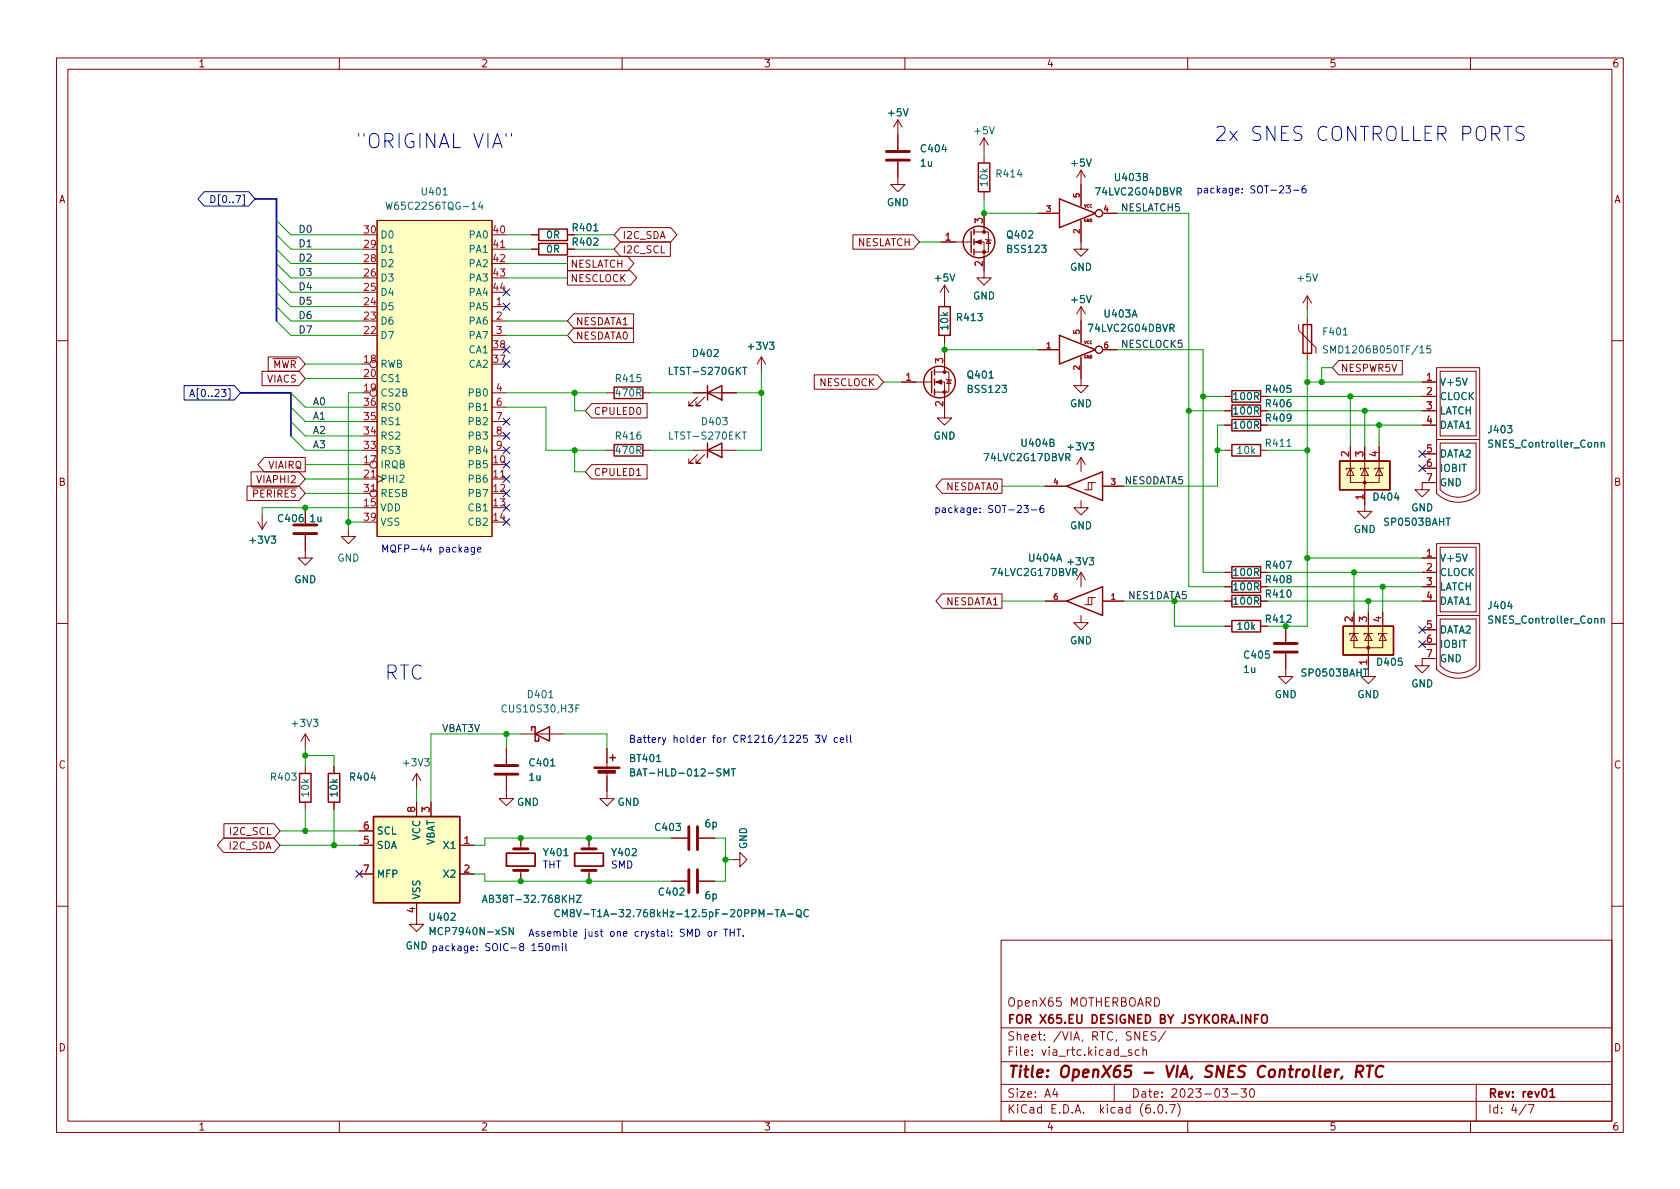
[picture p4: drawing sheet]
<svg xmlns="http://www.w3.org/2000/svg" width="297mm" height="210mm" viewBox="0 0 297 210" stroke-linecap="round" stroke-linejoin="round" font-family="sans-serif">
<g fill="none" stroke="#840000" stroke-width=".18">
<path d="M10 10.2h277v190.1h-277zM12 12.2h273v186.1h-273zM60 10.2v2M110 10.2v2M160 10.2v2M210 10.2v2M260 10.2v2M66.7 39h20.3v55.9h-20.3zM158.7 28.6v4h1.3l-1.3 1.3-1.2-1.3h1.2M158.7 21.2l-.7 1.3M158.7 21.2v5.3M158.7 21.2l.8 1.3"/>
<path d="M174 24.4v2.5M174 27.6v1.2M174 33.9v1.3M174 37.7v3.3M174 24.4l-.8 1.2M174 24.4l.8 1.2M183.5 37.7h3.8M191.1 39v5.1h1.3l-1.3 1.2-1.2-1.2h1.2M191.1 30.1v6.3M191.1 30.1l-.7 1.3M191.1 30.1l.8 1.3M194.9 37.7h2.6"/>
<path d="M87 44.1h2.5M87 54.2h2.5M87 56.8h2.5M87 59.3h2.5M94 44.1h1.2M94 41.5h1.2M100.3 45.3h10.7l1.1 1.3-1.1 1.3h-10.7zM100.3 47.9h11.2l1.1 1.2-1.1 1.3h-11.2zM100.3 44.1h1.3M100.3 41.5h1.3M101.4 58h10.6v2.6h-10.6l-1.1-1.3zM101.4 55.5h10.6v2.5h-10.6l-1.1-1.2z"/>
<path d="M109.7 42.8h8.8v2.5h-8.8l-1.1-1.2zM109.7 40.3h8.9l1.1 1.2-1.1 1.3h-8.9l-1.1-1.3zM150.8 41.5h10.6l1.2 1.3-1.2 1.3h-10.6zM166.4 42.8h5.3M167 50.4v3.8M167 59.3v1.3M167 50.4l-.8 1.3M167 50.4l.8 1.3M172.2 42.8h1.8v6.3h1.3l-1.3 1.3-1.3-1.3h1.3M172.2 41h2.6v3.6h-2.6M174.2 42.3l.2 .1h.7l.2 .1M174.8 42.4l.3 .6h-.7z"/>
<path d="M191.1 54.2v6.4M191.1 54.2l-.7 1.3M191.1 54.2l.8 1.3M229.6 57.4v1l3.1 3.1v1M231.1 52.3l-.7 1.3M231.1 52.3v2.6M231.1 56.1v7.6M231.1 52.3l.8 1.3M10 60.2h2M46.3 65.7h6.6l1.1 1.2-1.1 1.3h-6.6zM47.4 63.1h5.5l1.1 1.3-1.1 1.3h-5.5zM87 69.5h2.5"/>
<path d="M87 79.6h2.5M87 72h2.5M87 74.5h2.5M87 77.1h2.5M104.6 71.4h9.8v2.5h-9.8l-1.1-1.3zM107.3 69.5h1.3M107.3 79.6h1.3M113.7 69.5h1.2M113.7 79.6h1.2M122.6 69.5h7.6M122.6 79.6h7.6M123.3 70.2l-1.5 1.5h.8h-.8v-.7"/>
<path d="M124.6 70.2l-1.5 1.5h.7h-.7v-.7M134.6 63.1l-.7 1.3M134.6 63.1v2.6M134.6 63.1l.8 1.3M144 66.3h11.1l1.1 1.3-1.1 1.2h-11.1zM159.4 67.6h5.3M165.2 67.6h1.8v6.3h1.3l-1.3 1.3-1.3-1.3h1.3M165.2 65.8h2.6v3.5h-2.6M167 62.5v3.3M167.3 67.1l.1 .1h.7l.2 .1M167.8 67.2l.3 .6h-.7zM183.5 61.8h3.8"/>
<path d="M191.1 63.1v5.1h1.3l-1.3 1.3-1.2-1.3h1.2M194.9 61.8h2.6M216.5 79.6h1.3M216.5 70.1h1.3M216.5 72.6h1.3M216.5 75.2h1.3M222.9 79.6h1.3M222.9 70.1h1.3M222.9 72.6h1.3M222.9 75.2h1.3M236.7 63.7h11.2v2.6h-11.2l-1.1-1.3zM238.8 79v3.8"/>
<path d="M241.3 79v11.4h1.3l-1.3 1.3-1.3-1.3h1.3M243.8 79v3.8M251.5 67.6h2.5M251.5 70.1h2.5M251.5 72.6h2.5M251.5 75.2h2.5M254 65h7.6v22.2a5.4 5.4 0 0 1-7.6 0zM254 77.7h7.6M254.6 65.7h6.4v11.4h-6.4zM254.6 78.4h6.4v8.2a4.5 4.5 0 0 1-6.4 0zM285 60.2h2M43.7 86h9.2l1.1 1.2-1.1 1.3h-9.2z"/>
<path d="M44.4 83.4h8.5l1.1 1.3-1.1 1.3h-8.5zM45.6 92.3l.8 1.3M46.4 91.1v2.5M46.7 80.9h7.3v2.5h-7.3l-1.1-1.2zM47.1 92.3l-.7 1.3M54 94.6v4.1h1.2l-1.2 1.2-1.3-1.2h1.3M54 89.8v2.8M61.6 93.6v1.3h1.3l-1.3 1.2-1.3-1.2h1.3M64.1 84.7h2.6M66.7 84.1l1.2 .6-1.2 .6M87 84.7h2.5M104.6 82.2h9.8v2.5h-9.8l-1.1-1.3z"/>
<path d="M123.3 80.4l-1.5 1.5h.8h-.8v-.8M124.6 80.4l-1.5 1.5h.7h-.7v-.8M166.6 84.7h10.6v2.5h-10.6l-1.1-1.2zM184.8 86h3.8M191.1 88.5v1.3h1.3l-1.3 1.3-1.2-1.3h1.2M191.1 80.9v2.5M191.1 80.9l-.7 1.3M191.1 80.9l.8 1.3M193 85.3h-.6v1.3M193.7 85.3h-.7v1.3h-1.2M194.9 86h3.9M238.8 82.8v2.5h5v-2.5"/>
<path d="M238.8 82.8l.6 1.3h-1.3zM239.5 82.8h-1.5v.3M241.3 82.8l.6 1.3h-1.2zM242.1 82.8h-1.6v.3M243.8 82.8l.7 1.3h-1.3zM244.6 82.8h-1.5v.3M251.5 98.7h2.5M251.5 80.3h2.5M251.5 82.8h2.5M254 96.1h7.6v22.3a5.4 5.4 0 0 1-7.6 0zM254 85.3h-2.5v1.3h1.2l-1.2 1.3-1.3-1.3h1.3M254.6 96.8h6.4v11.4h-6.4z"/>
<path d="M10 110.2h2M166.6 105h10.6v2.6h-10.6l-1.1-1.3zM184.8 106.3h3.8M191.1 108.8v1.3h1.3l-1.3 1.3-1.2-1.3h1.2M191.1 101.2v2.6M191.1 101.2l-.7 1.3M191.1 101.2l.8 1.3M193 105.7h-.6v1.2M193.7 105.7h-.7v1.2h-1.2M194.9 106.3h3.9M216.5 101.2h1.3M216.5 103.8h1.3"/>
<path d="M216.5 106.3h1.3M216.5 110.7h1.3M222.9 101.2h1.3M222.9 103.8h1.3M222.9 106.3h1.3M222.9 110.7h1.3M227.3 115.6v4h1.3l-1.3 1.3-1.2-1.3h1.2M227.3 110.7v2.8M239.4 112v2.5h5.1v-2.5M239.4 112l.6 1.3h-1.2zM239.4 108.2v3.8M240.2 112h-1.6v.3"/>
<path d="M241.9 108.2v11.4h1.3l-1.3 1.3-1.2-1.3h1.2M241.9 112l.7 1.3h-1.3zM242.7 112h-1.5v.3M244.5 112l.6 1.3h-1.3zM244.5 108.2v3.8M245.2 112h-1.5v.3M251.5 101.2h2.5M251.5 103.8h2.5M251.5 106.3h2.5M251.5 111.4h2.5M251.5 113.9h2.5M254 116.5h-2.5v1.2h1.2l-1.2 1.3-1.3-1.3h1.3"/>
<path d="M254 108.8h7.6M254.6 109.5h6.4v8.2a4.5 4.5 0 0 1-6.4 0zM285 110.2h2M54 129.8v2.5M54 135.5v1.3M54 129.8l-.8 1.3M54 129.8l.7 1.3M59.1 135.5v1.3M73.7 136.8l-.8 1.2M73.7 136.8v2.5M73.7 136.8l.7 1.2M89.5 137.2v4h1.3l-1.3 1.3-1.2-1.3h1.2"/>
<path d="M89.5 132.3v2.8M92.1 129.8h7.6M107.3 136.6v4.6h1.3l-1.3 1.3-1.3-1.3h1.3M107.3 132.3v3.3M39.5 148.2h8.9l1.1 1.3-1.1 1.2h-8.9l-1.1-1.2zM39.6 145.7h8.8l1.1 1.2-1.1 1.3h-8.8zM54 141.9v1.2M59.1 141.9v1.2M63.5 149.5h2.5M63.5 154.6h2.5M63.5 146.9h2.5M73.7 159.6v3.8h1.2l-1.2 1.3-1.3-1.3h1.3"/>
<path d="M73.7 141.9v2.5M76.2 141.9v2.5M81.3 149.5h2.5M81.3 154.6h2.5M92.1 148.2v1.9M92.1 153.9v1.9M104.1 148.2v1.9M104.1 153.9v1.9M118.7 148.2h2.8M118.7 155.8h2.8M123.6 148.2h2.8M123.6 155.8h2.8"/>
<path d="M129.5 152h1.3v-1.3l1.3 1.3-1.3 1.3v-1.3M10 160.2h2M177 166.3h108v32h-108zM204.1 176.4a.76 .76 0 0 1 .9 .8 .76 .76 0 0 1-.9 .7zM285 160.2h2M60 198.3v2M110 198.3v2M160 198.3v2M177 194.8h108M177 191.8h108M177 187.8h108M177 181.8h108"/>
<path d="M186.5 192.5l-.4 1h1M186.9 193v1M197 191.8v3M198.1 186.8h1.1M200.1 185.7l-.4-.1-.2 .2 .1 .3 .5 .1v.4h-.6M201.4 185.7l-.4-.1-.3 .3v.4l.2 .3h.5M202.1 185.8l.2-.2 .3 .1 .1 .9M202.1 185.1v1.5M202.2 183.1h.5M202.9 182.4h-.7v1.5h.7M204.1 196.7v.1M204.4 182.5l-.6-.1-.3 .3 .1 .4 .7 .3v.4l-.2 .1h-.6"/>
<path d="M204.9 195.4l.2-.1a.81 .81 0 0 1 .6 .7 .81 .81 0 0 1-.3 .8h-.2a.81 .81 0 0 1-.6-.6 .81 .81 0 0 1 .3-.8zM206.1 182.4l-1.3 1.9M206.2 196.7v.1M206.8 195.3h1l-.7 1.5M208.2 195.1a1.72 1.72 0 0 1 0 2.3M210 198.3v2M216.1 192.5h1l-.5 .6 .4 .1v.7l-.2 .1h-.4l-.3-.1M217.7 193.5h1.2M219.4 192.5h1l-.5 .6 .4 .1v.7l-.2 .1h-.5l-.2-.1M221.1 192.7l.2-.2a.81 .81 0 0 1 .6 .7 .81 .81 0 0 1-.3 .8h-.2a.81 .81 0 0 1-.3-1.3zM260 198.3v2M261 191.8v6.5"/>
<path d="M269.9 195.3l-1.3 1.9M270.2 195.3h1l-.6 1.5"/>
<circle cx="194.3" cy="37.7" r=".63"/>
<circle cx="66" cy="64.4" r=".63"/>
<circle cx="66" cy="69.5" r=".63"/>
<circle cx="194.3" cy="61.8" r=".63"/>
<circle cx="66" cy="87.2" r=".63"/>
<circle cx="66" cy="82.2" r=".63"/>
</g>
<path d="M89.5 150.9h5.1v2.3h-5.1zM101.6 150.9h5.1v2.3h-5.1zM222.6 179.4h-.8v1.5M223.1 179.6a.5 .5 0 0 1 .6-.2 .5 .5 0 0 1 .4 .5v.5a.5 .5 0 0 1-.5 .6 .5 .5 0 0 1-.5-.6zM221.8 180.1h.5M274.1 193l.4-.5v1.5M274.1 194h.8" fill="none" stroke="#840000" stroke-width=".3"/>
<path d="M236.7 189.1l-.4 .1-.2 .3M237.3 190.4l-.2 .3M239.8 189.5h.8a.55 .55 0 0 0 .4-.5 .55 .55 0 0 0-.3-.5h-.7l-.3 2M240.3 189.5l.5 1M241.7 188.5h1.1M242.2 188.5l-.2 2M244.6 188.7a.88 .88 0 0 0-1-.1 .88 .88 0 0 0-.4 1 .69 .69 0 0 0 .4 .8 .69 .69 0 0 0 .8-.1" fill="none" stroke="#840000" stroke-width=".4"/>
<g fill="none" stroke="#840000" stroke-width=".25">
<path d="M173 28.8h2v5.1h-2zM187.3 35.2l6.4 2.5-6.4 2.6zM95.2 43h5.1v2.1h-5.1zM95.2 40.5h5.1v2h-5.1zM166 54.2h2v5.1h-2zM171.7 40.9v3.8M172.2 40.5v1M172.2 42.3v1M172.2 44.1v1M187.3 59.3l6.4 2.5-6.4 2.6zM230.4 57.4h1.5v5.1h-1.5zM108.6 78.6h5.1v2h-5.1z"/>
<path d="M108.6 68.4h5.1v2.1h-5.1zM125.1 69.5l2.5-1.3v2.5zM125.1 79.6l2.5-1.2v2.5zM125.1 68.2v2.5M125.1 78.4v2.5M164.7 65.7v3.8M165.2 65.3v1M165.2 67.1v1M165.2 68.8v1M217.8 71.6h5.1v2.1h-5.1zM217.8 74.2h5.1v2h-5.1zM217.8 78.6h5.1v2h-5.1z"/>
<path d="M217.8 69.1h5.1v2h-5.1zM188.6 86l6.3-2.6v5.1zM236.9 81.5h8.8v5.1h-8.8zM188.6 106.3l6.3-2.5v5zM217.8 105.3h5.1v2h-5.1zM217.8 109.7h5.1v2.1h-5.1zM217.8 100.2h5.1v2h-5.1zM217.8 102.7h5.1v2.1h-5.1zM237.5 110.7h8.9v5.1h-8.9zM53 136.8h2v5.1h-2zM58 136.8h2.1v5.1h-2.1zM94 129.2v-.7h.6v2.6h.6v-.7"/>
<path d="M94.6 129.8l2.6-1.3v2.6zM107.8 134h1M108.3 133.5v1M66 144.4h15.3v15.2h-15.3z"/>
<circle cx="173.1" cy="42.8" r="2.79"/>
<circle cx="166.1" cy="67.6" r="2.79"/>
</g>
<g fill="none" stroke="#006464" stroke-width=".18">
<path d="M68.2 35.7l.3 1.3 .3-.9 .2 .9 .3-1.3M84.9 35.7l-.3 .9h.8M85.2 36.2v.8M131.2 76.4h.8M131.3 65h.7M234.7 61.2l-.5-.1-.1 .2v.3l.5 .3 .1 .3-.2 .2h-.5M252.9 61.1h-.6v.7l.1-.2 .5 .1 .1 .2-.1 .4-.2 .1-.4-.1M283.1 78.4l.2-.2 .3 .1 .1 .8M283.1 78.2v.9M283.1 109.5l.2-.2 .3 .1 .1 .8M283.1 109.3v.9M111.5 136.6l.6-.1 .1-.2-.1-.2-.6-.1v1.2h.5l.2-.1v-.3l-.3-.2"/>
<path d="M128 137.2v-1.2l.4 .9 .5-.9v1.2M129.3 136h.7M129.6 136v1.2M85.3 159.6l.4-1.3 .4 1.3M85.4 159.2h.6M101.9 158.3h.9l-.9 1.3h.9M76.1 165.3v-1.3l.4 .9 .4-.9v1.3M90.8 164v1.3l-.8-1.3v1.3M98.9 161a.6 .6 0 0 0-.8 .4 .6 .6 0 0 0 .6 .7l.2-.1M99.4 162.1v-1.3l.5 .9 .4-.9v1.3M101.1 161.4l-.3-.3 .1-.1 .2-.2 .3 .1 .2 .2-.1 .2-.5 .1-.2 .2v.3l.3 .2h.3l.2-.2v-.3l-.3-.2M139.3 161.6h1"/>
<path d="M141 160.9l.1-.1a.43 .43 0 0 1 .6 .5v.4a.42 .42 0 0 1-.5 .4 .42 .42 0 0 1-.4-.4v-.4zM141 161.8l.7 .4M142.9 161a.6 .6 0 0 0-.8 .4 .6 .6 0 0 0 .6 .7l.2-.1"/>
</g>
<g fill="#840000" stroke="#840000" stroke-width=".18">
<path d="M172.5 42.8l1-.4v.8z"/>
<path d="M105 135.6h4.6v.3h-4.6z"/>
<path d="M105.7 136.2h3.1v.5h-3.1z"/>
<path d="M165.5 67.6l1-.4v.7z"/>
<circle cx="174" cy="44.6" r=".25"/>
<circle cx="174" cy="41" r=".25"/>
<circle cx="241.3" cy="85.3" r=".25"/>
<circle cx="241.9" cy="114.5" r=".25"/>
<circle cx="167" cy="69.3" r=".25"/>
<circle cx="167" cy="65.8" r=".25"/>
</g>
<g fill="#ffffc2" stroke="#ffffc2" stroke-width=".18">
<path d="M236.9 81.5h8.8v5.1h-8.8z"/>
<path d="M237.5 110.7h8.9v5.1h-8.9z"/>
<path d="M66.7 39h20.3v55.9h-20.3z"/>
<path d="M66 144.4h15.3v15.2h-15.3z"/>
</g>
<g fill="none" stroke="#840000" stroke-width=".51">
<path d="M156.7 28.3h4.1M156.7 26.8h4.1M51.9 94.4h4.1M51.9 92.8h4.1M225.3 115.3h4.1M225.3 113.8h4.1M87.5 136.9h4.1M87.5 135.4h4.1M90.8 153.9h2.5M90.8 150.1h2.5M102.9 153.9h2.5M102.9 150.1h2.5"/>
<path d="M121.8 146.2v4M121.8 153.8v4.1M123.3 146.2v4M123.3 153.8v4.1"/>
</g>
<g fill="none" stroke="#000084" stroke-width=".18">
<path d="M36.1 33.9h7.9l1.1 1.3-1.1 1.2h-7.9l-1.1-1.2zM37.3 34.6a.64 .64 0 0 1 .7 .6 .64 .64 0 0 1-.7 .6zM88.9 53.6l1.2 1.2M88.9 51.1l1.2 1.2M90.1 53.6l-1.2 1.2M90.1 51.1l-1.2 1.2M32.5 68.2h8.9l1.1 1.3-1.1 1.2h-8.9zM33.5 70.1l.5-1.2 .4 1.2M33.7 69.8h.6M88.9 63.8l1.2 1.2M88.9 79l1.2 1.2M88.9 76.5l1.2 1.2"/>
<path d="M88.9 73.9l1.2 1.3M88.9 61.2l1.2 1.3M90.1 63.8l-1.2 1.2M90.1 79l-1.2 1.2M90.1 76.5l-1.2 1.2M90.1 73.9l-1.2 1.3M90.1 61.2l-1.2 1.3M250.9 79.6l1.2 1.3M252.1 79.6l-1.2 1.3M88.9 91.7l1.2 1.2M88.9 86.6l1.2 1.3M88.9 89.2l1.2 1.2"/>
<path d="M88.9 81.6l1.2 1.2M88.9 84.1l1.2 1.2M90.1 91.7l-1.2 1.2M90.1 86.6l-1.2 1.3M90.1 89.2l-1.2 1.2M90.1 81.6l-1.2 1.2M90.1 84.1l-1.2 1.2M250.9 82.2l1.2 1.2M252.1 82.2l-1.2 1.2M250.9 110.8l1.2 1.2M250.9 113.3l1.2 1.2M252.1 110.8l-1.2 1.2"/>
<path d="M252.1 113.3l-1.2 1.2M62.9 153.9l1.2 1.3M64.1 153.9l-1.2 1.3"/>
</g>
<g fill="none" stroke="#0000c2" stroke-width=".18">
<path d="M90.4 23.6v.5M227.4 32.9h.8l-.5 .4 .4 .2v.5l-.2 .1-.5-.1M228.7 33.6h1M230.8 32.9h-.3a.85 .85 0 0 0 0 1.2l.4-.1v-.4l-.2-.3h-.2l-.3 .3M269.5 22.5l-1-.2a.61 .61 0 0 0-.5 .6 .61 .61 0 0 0 .5 .6 .92 .92 0 0 1 1 .6 .64 .64 0 0 1-.5 .7l-1-.1M82.2 96.8h.5v.8M82.7 97.1h-.4l-.2 .2 .2 .3h.4M83.9 96.8v1l-.2 .3-.3-.1M83.9 96.8h-.4l-.2 .2 .1 .6h.5M84.4 97.2l.6-.1v-.3h-.4l-.2 .2 .1 .6h.5M181 89.4h.8l-.4 .5 .3 .1v.5l-.1 .1-.6-.1M182.4 90.2h.9"/>
<path d="M184.5 89.4h-.4a.85 .85 0 0 0 0 1.2l.4-.1 .1-.4-.3-.2h-.2l-.2 .2M142.7 130h-.6l-.1 .6 .2-.1 .4 .1 .2 .1-.1 .5-.2 .1-.5-.1M144.2 130h.7l-.4 .5 .4 .1v.6l-.2 .1-.5-.1M145.3 130l.4 1.3 .5-1.3M148.1 130.5l-.4-.1-.2 .3 .1 .5h.5M148.6 130.9l.6-.2-.1-.2-.3-.1-.2 .2v.6h.5M149.7 130v1.1l.2 .2M150.4 130v1.1l.2 .2M95.9 166.8h-.6v.6l.1-.1 .5 .1 .1 .2-.1 .4-.2 .1-.4-.1M96.6 167l.2-.2a.68 .68 0 0 1 .4 .7 .68 .68 0 0 1-.4 .6l-.2-.1-.1-.4zM97.7 167.4l.2-.1h.3l.1 .8M97.7 167.3v.8"/>
<path d="M98.3 167.4l.2-.1h.3v.8M99.4 166.8v.2M99.4 167.3v.8M100 166.8v1.1l.2 .2M125.3 164.8l.3-.1 .2 .3v.3l-.2 .3-.3-.1-.1-.2zM126.4 164.7v.9M126.7 164.7l-.3 .3M128 164.3h.7M128.3 164.3v1.3M129.1 164.3v1.3M129.1 164.9h.7M129.8 164.3v1.3"/>
<path d="M130.3 164.3h.7M130.6 164.3v1.3M131.4 165.5v.1"/>
</g>
<path d="M45.1 35.2h3.8v21.6M42.5 69.5h8.9v7.6" fill="none" stroke="#000084" stroke-width=".3"/>
<g fill="none" stroke="#009600" stroke-width=".18">
<path d="M48.9 39l2.5 2.5h12.7M174 26.9v.7M174 35.2v2.5h9.5M197.5 37.7h12.7v66.1h6.3M48.9 54.2l2.5 2.6h12.7M48.9 49.1l2.5 2.6h12.7M48.9 56.8l2.5 2.5h12.7M48.9 41.5l2.5 2.6h12.7M48.9 46.6l2.5 2.5h12.7M48.9 44.1l2.5 2.5h12.7M48.9 51.7l2.5 2.5h12.7M89.5 56.8h10.8"/>
<path d="M89.5 59.3h10.8M89.5 44.1h4.5M89.5 49.1h10.8M89.5 41.5h4.5M89.5 46.6h10.8M101.6 44.1h7M101.6 41.5h7M162.6 42.8h3.8M231.1 54.9v1.2M51.4 77.1l2.6 2.5h10.1M51.4 74.5l2.6 2.6h10.1M51.4 69.5l2.6 2.5h10.1"/>
<path d="M51.4 72l2.6 2.5h10.1M54 66.9h10.1M54 64.4h10.1M64.1 69.5h-2.5v24.1M89.5 72h7v7.6h10.8M89.5 69.5h17.8M101.6 69.5v3.1h1.9M101.6 79.6v3.8h1.9M114.9 79.6h7.7M114.9 69.5h7.7M130.2 69.5h4.4M134.6 65.7v13.9h-4.4"/>
<path d="M156.2 67.6h3.2M167 61.8h16.5M167 60.6v1.9M197.5 61.8h15.2v39.4h3.8M210.2 72.6h6.3M212.7 70.1h3.8M215.3 79.6h1.2M216.5 75.2h-1.2v10.8h-16.5M224.2 79.6h6.9M224.2 72.6h27.3M224.2 70.1h27.3M224.2 75.2h27.3"/>
<path d="M231.1 63.7v47h-6.9M231.1 67.6h20.4M235.6 65h-1.9v2.6M238.8 70.1v8.9M241.3 72.6v6.4M243.8 75.2v3.8M54 84.7h10.1M54 87.2h10.1M54 82.2h10.1M61.6 92.3h2.5M64.1 89.8h-17.7v1.3M177.2 86h7.6"/>
<path d="M231.1 98.7h20.4M177.2 106.3h7.6M198.8 106.3h17.7M207.6 106.3v4.4h8.9M224.2 103.8h27.3M224.2 101.2h27.3M224.2 106.3h27.3M239.4 101.2v7M241.9 106.3v1.9M244.5 103.8v4.4M54 132.3v3.2M54 133.6h5.1v1.9"/>
<path d="M73.7 139.3v2.6M89.5 129.8v2.5M92.1 129.8h-15.9v12.1M99.7 129.8h7.6v2.5M49.5 146.9h14M49.5 149.5h14M54 143.1v3.8M59.1 143.1v6.4M83.8 154.6h1.9v1.2h33M118.7 148.2h-33v1.3h-1.9M126.4 148.2h1.9v7.6h-1.9M128.3 152h1.2"/>
</g>
<g fill="#009600" stroke="#009600" stroke-width=".18">
<circle cx="61.6" cy="92.3" r=".46"/>
<circle cx="54" cy="146.9" r=".46"/>
<circle cx="59.1" cy="149.5" r=".46"/>
<circle cx="89.5" cy="129.8" r=".46"/>
<circle cx="54" cy="133.6" r=".46"/>
<circle cx="54" cy="89.8" r=".46"/>
<circle cx="92.1" cy="148.2" r=".46"/>
<circle cx="104.1" cy="155.8" r=".46"/>
<circle cx="92.1" cy="155.8" r=".46"/>
<circle cx="104.1" cy="148.2" r=".46"/>
<circle cx="128.3" cy="152" r=".46"/>
<circle cx="215.3" cy="79.6" r=".46"/>
<circle cx="210.2" cy="72.6" r=".46"/>
<circle cx="174" cy="37.7" r=".46"/>
<circle cx="167" cy="61.8" r=".46"/>
<circle cx="239.4" cy="101.2" r=".46"/>
<circle cx="231.1" cy="79.6" r=".46"/>
<circle cx="231.1" cy="98.7" r=".46"/>
<circle cx="244.5" cy="103.8" r=".46"/>
<circle cx="241.9" cy="106.3" r=".46"/>
<circle cx="212.7" cy="70.1" r=".46"/>
<circle cx="243.8" cy="75.2" r=".46"/>
<circle cx="238.8" cy="70.1" r=".46"/>
<circle cx="233.7" cy="67.6" r=".46"/>
<circle cx="241.3" cy="72.6" r=".46"/>
<circle cx="231.1" cy="67.6" r=".46"/>
<circle cx="101.6" cy="69.5" r=".46"/>
<circle cx="101.6" cy="79.6" r=".46"/>
<circle cx="134.6" cy="69.5" r=".46"/>
<circle cx="207.6" cy="106.3" r=".46"/>
<circle cx="227.3" cy="110.7" r=".46"/>
</g>
<g font-size="3.5" fill="#0000c2">
<text x="62.9" y="26.2">&quot;ORIGINAL VIA&quot;</text>
<text x="214.6" y="25">2x SNES CONTROLLER PORTS</text>
<text x="67.9" y="120.2">RTC</text>
</g>
<text font-size="2.8" fill="#840000" x="178" y="190.6">Title: OpenX65 - VIA, SNES Controller, RTC</text>
<g font-size="2.1" fill="#840000">
<text x="178" y="178">OpenX65 MOTHERBOARD</text>
<text x="178" y="184">Sheet: /VIA, RTC, SNES/</text>
<text x="178" y="181">FOR X65.EU DESIGNED BY JSYKORA.INFO</text>
<text x="178" y="186.7">File: via_rtc.kicad_sch</text>
<text x="178" y="196.9">KiCad E.D.A. kicad (6.0.7)</text>
<text x="178" y="194.1">Size: A4</text>
<text x="200" y="194.1">Date: 2023-03-30</text>
<text x="263" y="194.1">Rev: rev01</text>
<text x="263" y="196.9">Id: 4/7</text>
</g>
<g font-size="1.8" fill="#840000">
<text x="35" y="11.9">1</text>
<text x="85" y="11.9">2</text>
<text x="135" y="11.9">3</text>
<text x="185" y="11.9">4</text>
<text x="235" y="11.9">5</text>
<text x="285" y="11.9">6</text>
<text x="10.3" y="35.9">A</text>
<text x="285.3" y="35.9">A</text>
<text x="100.8" y="47.3">NESLATCH</text>
<text x="110" y="44.8">I2C_SCL</text>
<text x="110" y="42.2">I2C_SDA</text>
<text x="151.5" y="43.5">NESLATCH</text>
<text x="100.8" y="49.9">NESCLOCK</text>
<text x="101.8" y="57.5">NESDATA1</text>
<text x="46.7" y="65.1">~{MWR}</text>
<text x="101.8" y="60">NESDATA0</text>
<text x="237" y="65.7">NESPWR5V</text>
<text x="47.1" y="67.6">VIACS</text>
<text x="144.9" y="68.3">NESCLOCK</text>
<text x="104.9" y="73.4">CPULED0</text>
<text x="47.4" y="82.9">VIAIRQ</text>
<text x="10.3" y="85.9">B</text>
<text x="43.4" y="88">~{PERIRES}</text>
<text x="45.7" y="85.4">VIAPHI2</text>
<text x="104.9" y="84.2">CPULED1</text>
<text x="167.2" y="86.7">NESDATA0</text>
<text x="285.3" y="85.9">B</text>
<text x="167.2" y="107">NESDATA1</text>
<text x="10.3" y="135.9">C</text>
<text x="285.3" y="135.9">C</text>
<text x="40.8" y="147.7">I2C_SCL</text>
<text x="40.6" y="150.2">I2C_SDA</text>
<text x="10.3" y="185.9">D</text>
<text x="285.3" y="185.9">D</text>
<text x="35" y="199.9">1</text>
<text x="85" y="199.9">2</text>
<text x="135" y="199.9">3</text>
<text x="185" y="199.9">4</text>
<text x="235" y="199.9">5</text>
<text x="285" y="199.9">6</text>
</g>
<g font-size="1.8" fill="#006464">
<text x="157.2" y="20.6">+5V</text>
<text x="172.4" y="23.7">+5V</text>
<text x="162.8" y="29.5">1u</text>
<text x="163" y="26.9">C404</text>
<text x="189.5" y="29.5">+5V</text>
<text x="74.7" y="34.5">U401</text>
<text x="174.6" y="32.8" transform="rotate(-90 174.6 32.8)">10k</text>
<text x="176.3" y="31.4">R414</text>
<text x="193.9" y="34.5">74LVC2G04DBVR</text>
<text x="197.3" y="32">U403B</text>
<text x="69.1" y="37.1">W65C22S6TQG-14</text>
<text x="101.4" y="40.9">R401</text>
<text x="156.8" y="36.4">GND</text>
<text x="67.2" y="47.2">D2</text>
<text x="67.2" y="44.7">D1</text>
<text x="67.2" y="42.2">D0</text>
<text x="83" y="42.2">PA0</text>
<text x="83" y="44.7">PA1</text>
<text x="83" y="47.2">PA2</text>
<text x="96.7" y="44.7">0R</text>
<text x="96.7" y="42.2">0R</text>
<text x="101.4" y="43.4">R402</text>
<text x="178.2" y="42.2">Q402</text>
<text x="178.2" y="44.7">BSS123</text>
<text x="189.2" y="47.9">GND</text>
<text x="67.2" y="52.3">D4</text>
<text x="67.2" y="49.8">D3</text>
<text x="83" y="49.8">PA3</text>
<text x="83" y="52.3">PA4</text>
<text x="165.4" y="49.8">+5V</text>
<text x="172" y="53">GND</text>
<text x="189.5" y="53.6">+5V</text>
<text x="229.5" y="49.8">+5V</text>
<text x="67.2" y="59.9">D7</text>
<text x="67.2" y="57.4">D6</text>
<text x="67.2" y="54.9">D5</text>
<text x="83" y="54.9">PA5</text>
<text x="83" y="57.4">PA6</text>
<text x="83" y="59.9">PA7</text>
<text x="167.6" y="58.2" transform="rotate(-90 167.6 58.2)">10k</text>
<text x="169.3" y="56.8">R413</text>
<text x="192.6" y="58.7">74LVC2G04DBVR</text>
<text x="195.4" y="56.1">U403A</text>
<text x="234.1" y="59.3">F401</text>
<text x="67.2" y="65">RWB</text>
<text x="82.9" y="65">CA2</text>
<text x="82.9" y="62.5">CA1</text>
<text x="122.7" y="63.1">D402</text>
<text x="132.5" y="61.8">+3V3</text>
<text x="235.1" y="62.5">SMD1206B050TF/15</text>
<text x="67.2" y="70.1">CS2B</text>
<text x="67.2" y="67.6">CS1</text>
<text x="83" y="70.1">PB0</text>
<text x="109" y="67.6">R415</text>
<text x="109" y="70.1">470R</text>
<text x="118.7" y="66.3">LTST-S270GKT</text>
<text x="171.2" y="66.9">Q401</text>
<text x="171.3" y="69.5">BSS123</text>
<text x="218.2" y="70.7">100R</text>
<text x="223.9" y="69.5">R405</text>
<text x="254.5" y="68.2">V+5V</text>
<text x="254.5" y="70.7">CLOCK</text>
<text x="67.2" y="77.7">RS2</text>
<text x="67.2" y="75.2">RS1</text>
<text x="67.2" y="72.6">RS0</text>
<text x="83" y="72.6">PB1</text>
<text x="83" y="75.2">PB2</text>
<text x="83" y="77.7">PB3</text>
<text x="109" y="77.7">R416</text>
<text x="118.8" y="77.7">LTST-S270EKT</text>
<text x="124.3" y="75.2">D403</text>
<text x="165" y="77.7">GND</text>
<text x="189.2" y="72">GND</text>
<text x="218.2" y="73.3">100R</text>
<text x="218.2" y="75.8">100R</text>
<text x="223.9" y="72">R406</text>
<text x="223.9" y="74.5">R409</text>
<text x="254.5" y="73.3">LATCH</text>
<text x="254.5" y="75.8">DATA1</text>
<text x="263.3" y="76.6">J403</text>
<text x="67.2" y="82.8">IRQB</text>
<text x="67.2" y="80.3">RS3</text>
<text x="83" y="82.8">PB5</text>
<text x="83" y="80.3">PB4</text>
<text x="109" y="80.3">470R</text>
<text x="174.2" y="81.5">74LVC2G17DBVR</text>
<text x="180.8" y="79">U404B</text>
<text x="189" y="79.6">+3V3</text>
<text x="218.9" y="80.3">10k</text>
<text x="223.9" y="79">R411</text>
<text x="254.5" y="80.9">DATA2</text>
<text x="254.5" y="83.4">IOBIT</text>
<text x="263.6" y="79.1">SNES_Controller_Conn</text>
<text x="67.2" y="85.3">PHI2</text>
<text x="67.2" y="87.9">RESB</text>
<text x="83" y="85.3">PB6</text>
<text x="83" y="87.9">PB7</text>
<text x="243" y="88.5">D404</text>
<text x="254.5" y="86">GND</text>
<text x="49.3" y="92.3">C406</text>
<text x="54.8" y="92.3">1u</text>
<text x="67.2" y="90.4">VDD</text>
<text x="67.2" y="93">VSS</text>
<text x="82.9" y="90.4">CB1</text>
<text x="82.9" y="93">CB2</text>
<text x="189.2" y="93.6">GND</text>
<text x="239.3" y="94.2">GND</text>
<text x="244.9" y="93">SP0503BAHT</text>
<text x="249.5" y="90.4">GND</text>
<text x="44.3" y="96.1">+3V3</text>
<text x="59.6" y="99.3">GND</text>
<text x="175.5" y="101.8">74LVC2G17DBVR</text>
<text x="182" y="99.3">U404A</text>
<text x="189" y="99.9">+3V3</text>
<text x="218.2" y="101.8">100R</text>
<text x="223.9" y="100.6">R407</text>
<text x="254.5" y="99.3">V+5V</text>
<text x="254.5" y="101.8">CLOCK</text>
<text x="52" y="103.1">GND</text>
<text x="218.2" y="106.9">100R</text>
<text x="218.2" y="104.4">100R</text>
<text x="223.9" y="105.7">R410</text>
<text x="223.9" y="103.1">R408</text>
<text x="254.5" y="104.4">LATCH</text>
<text x="254.5" y="106.9">DATA1</text>
<text x="263.3" y="107.7">J404</text>
<text x="189.2" y="113.9">GND</text>
<text x="218.9" y="111.4">10k</text>
<text x="223.9" y="110.1">R412</text>
<text x="254.5" y="112">DATA2</text>
<text x="263.6" y="110.3">SNES_Controller_Conn</text>
<text x="219.9" y="119">1u</text>
<text x="220.1" y="116.5">C405</text>
<text x="230.3" y="119.6">SP0503BAHT</text>
<text x="243.6" y="117.7">D405</text>
<text x="254.5" y="114.5">IOBIT</text>
<text x="254.5" y="117.1">GND</text>
<text x="89.2" y="126">CUS10S30,H3F</text>
<text x="93.5" y="123.4">D401</text>
<text x="225.4" y="123.4">GND</text>
<text x="240" y="123.4">GND</text>
<text x="249.5" y="121.5">GND</text>
<text x="51.8" y="128.5">+3V3</text>
<text x="71.5" y="135.5">+3V3</text>
<text x="93.8" y="135.5">C401</text>
<text x="111.5" y="134.7">BT401</text>
<text x="112.8" y="137.3">BAT-HLD-012-SMT</text>
<text x="48.1" y="138">R403</text>
<text x="54.6" y="140.8" transform="rotate(-90 54.6 140.8)">10k</text>
<text x="59.7" y="140.8" transform="rotate(-90 59.7 140.8)">10k</text>
<text x="62" y="138">R404</text>
<text x="91.4" y="142.5">GND</text>
<text x="93.6" y="138">1u</text>
<text x="109.2" y="142.5">GND</text>
<text x="66.5" y="147.6">SCL</text>
<text x="74.3" y="148.6" transform="rotate(-90 74.3 148.6)">VCC</text>
<text x="76.8" y="149.7" transform="rotate(-90 76.8 149.7)">VBAT</text>
<text x="116" y="146.9">C403</text>
<text x="124.7" y="146.3">6p</text>
<text x="66.5" y="150.1">SDA</text>
<text x="66.5" y="155.2">MFP</text>
<text x="78.6" y="150.1">X1</text>
<text x="78.6" y="155.2">X2</text>
<text x="96.3" y="151.4">Y401</text>
<text x="108.3" y="151.4">Y402</text>
<text x="132.1" y="150.2" transform="rotate(-90 132.1 150.2)">GND</text>
<text x="74.3" y="159.1" transform="rotate(-90 74.3 159.1)">VSS</text>
<text x="86.4" y="159.6">AB38T-32.768KHZ</text>
<text x="116.6" y="158.4">C402</text>
<text x="124.7" y="159">6p</text>
<text x="71.7" y="167.9">GND</text>
<text x="76.1" y="162.8">U402</text>
<text x="76.8" y="165.3">MCP7940N-xSN</text>
<text x="102.1" y="162.2">CM8V-T1A-32.768kHz-12.5pF-20PPM-TA-QC</text>
</g>
<g font-size="1.8" fill="#000084">
<text x="38.3" y="35.9">D[0..7]</text>
<text x="34.7" y="70.2">A[0..23]</text>
</g>
<g font-size="1.8" fill="#0000c2">
<text x="211.5" y="34.2">package: SOT-23-6</text>
<text x="165.1" y="90.7">package: SOT-23-6</text>
<text x="67.3" y="97.7">MQFP-44 package</text>
<text x="111.1" y="131.3">Battery holder for CR1216/1225 3V cell</text>
<text x="95.9" y="153.6">THT</text>
<text x="107.9" y="153.6">SMD</text>
<text x="71.7" y="167.9">GND package: SOIC-8 150mil</text>
<text x="93.3" y="165.6">Assemble just one crystal: SMD or THT.</text>
</g>
<g font-size="1.8" fill="#0f0f0f">
<text x="52.7" y="41.2">D0</text>
<text x="198.1" y="37.4">NESLATCH5</text>
<text x="52.7" y="46.3">D2</text>
<text x="52.7" y="43.7">D1</text>
<text x="52.7" y="51.3">D4</text>
<text x="52.7" y="48.8">D3</text>
<text x="52.7" y="53.9">D5</text>
<text x="52.7" y="59">D7</text>
<text x="52.7" y="56.4">D6</text>
<text x="198.1" y="61.5">NESCLOCK5</text>
<text x="55.2" y="71.7">A0</text>
<text x="55.2" y="74.2">A1</text>
<text x="55.2" y="76.7">A2</text>
<text x="55.2" y="79.3">A3</text>
<text x="198.8" y="85.6">NES0DATA5</text>
<text x="199.4" y="105.9">NES1DATA5</text>
<text x="78.1" y="129.4">VBAT3V</text>
</g>
<g font-size="1.8" fill="#a90000">
<text x="64.4" y="41.3">30</text>
<text x="87.3" y="41.3">40</text>
<text x="173.7" y="39.5" transform="rotate(-90 173.7 39.5)">3</text>
<text x="64.4" y="46.3">28</text>
<text x="64.4" y="43.8">29</text>
<text x="87.3" y="43.8">41</text>
<text x="87.3" y="46.3">42</text>
<text x="167.1" y="42.5">1</text>
<text x="173.7" y="47.1" transform="rotate(-90 173.7 47.1)">2</text>
<text x="64.4" y="54">24</text>
<text x="64.4" y="51.4">25</text>
<text x="64.4" y="48.9">26</text>
<text x="87.3" y="48.9">43</text>
<text x="87.3" y="51.4">44</text>
<text x="87.8" y="54">1</text>
<text x="64.4" y="59">22</text>
<text x="64.4" y="56.5">23</text>
<text x="87.8" y="56.5">2</text>
<text x="87.8" y="59">3</text>
<text x="64.4" y="64.1">18</text>
<text x="87.3" y="64.1">37</text>
<text x="87.3" y="61.6">38</text>
<text x="166.8" y="64.2" transform="rotate(-90 166.8 64.2)">3</text>
<text x="64.4" y="69.2">19</text>
<text x="64.4" y="66.7">20</text>
<text x="64.4" y="71.7">36</text>
<text x="87.8" y="69.2">4</text>
<text x="87.8" y="71.7">6</text>
<text x="160.2" y="67.3">1</text>
<text x="166.8" y="71.9" transform="rotate(-90 166.8 71.9)">2</text>
<text x="252.2" y="67.3">1</text>
<text x="252.2" y="69.8">2</text>
<text x="64.4" y="76.8">34</text>
<text x="64.4" y="74.3">35</text>
<text x="87.8" y="74.3">7</text>
<text x="87.8" y="76.8">8</text>
<text x="252.2" y="72.4">3</text>
<text x="252.2" y="74.9">4</text>
<text x="64.4" y="81.9">17</text>
<text x="64.4" y="79.4">33</text>
<text x="87.3" y="81.9">10</text>
<text x="87.8" y="79.4">9</text>
<text x="238.5" y="80.8" transform="rotate(-90 238.5 80.8)">2</text>
<text x="241" y="80.8" transform="rotate(-90 241 80.8)">3</text>
<text x="243.6" y="80.8" transform="rotate(-90 243.6 80.8)">4</text>
<text x="252.2" y="80">5</text>
<text x="252.2" y="82.5">6</text>
<text x="64.4" y="89.5">15</text>
<text x="64.4" y="84.4">21</text>
<text x="64.4" y="87">31</text>
<text x="87.3" y="84.4">11</text>
<text x="87.3" y="87">12</text>
<text x="87.3" y="89.5">13</text>
<text x="241" y="88.4" transform="rotate(-90 241 88.4)">1</text>
<text x="252.2" y="85.1">7</text>
<text x="64.4" y="92.1">39</text>
<text x="87.3" y="92.1">14</text>
<text x="252.2" y="98.4">1</text>
<text x="252.2" y="101">2</text>
<text x="252.2" y="103.5">3</text>
<text x="252.2" y="106">4</text>
<text x="239.1" y="110" transform="rotate(-90 239.1 110)">2</text>
<text x="241.7" y="110" transform="rotate(-90 241.7 110)">3</text>
<text x="244.2" y="110" transform="rotate(-90 244.2 110)">4</text>
<text x="252.2" y="111.1">5</text>
<text x="252.2" y="113.7">6</text>
<text x="241.7" y="117.6" transform="rotate(-90 241.7 117.6)">1</text>
<text x="252.2" y="116.2">7</text>
<text x="73.4" y="143.6" transform="rotate(-90 73.4 143.6)">8</text>
<text x="75.9" y="143.6" transform="rotate(-90 75.9 143.6)">3</text>
<text x="64.3" y="149.2">5</text>
<text x="64.3" y="146.7">6</text>
<text x="82.1" y="149.2">1</text>
<text x="64.3" y="154.3">7</text>
<text x="82.1" y="154.3">2</text>
<text x="73.4" y="161.4" transform="rotate(-90 73.4 161.4)">4</text>
</g>
<g font-size="1.4" fill="#a90000">
<text x="190.9" y="34.9" transform="rotate(-90 190.9 34.9)">5</text>
<text x="185" y="37.5">3</text>
<text x="190.9" y="41.3" transform="rotate(-90 190.9 41.3)">2</text>
<text x="195.2" y="37.5">4</text>
<text x="190.9" y="59.1" transform="rotate(-90 190.9 59.1)">5</text>
<text x="185" y="61.6">1</text>
<text x="190.9" y="65.4" transform="rotate(-90 190.9 65.4)">2</text>
<text x="195.2" y="61.6">6</text>
<text x="186.3" y="85.7">4</text>
<text x="196.5" y="85.7">3</text>
<text x="186.3" y="106">6</text>
<text x="196.5" y="106">1</text>
</g>
<g font-size=".7" fill="#840000">
<text x="191.6" y="39.2">GND</text>
<text x="191.7" y="36.7">VCC</text>
<text x="191.6" y="63.4">GND</text>
<text x="191.7" y="60.8">VCC</text>
</g>
</svg>
